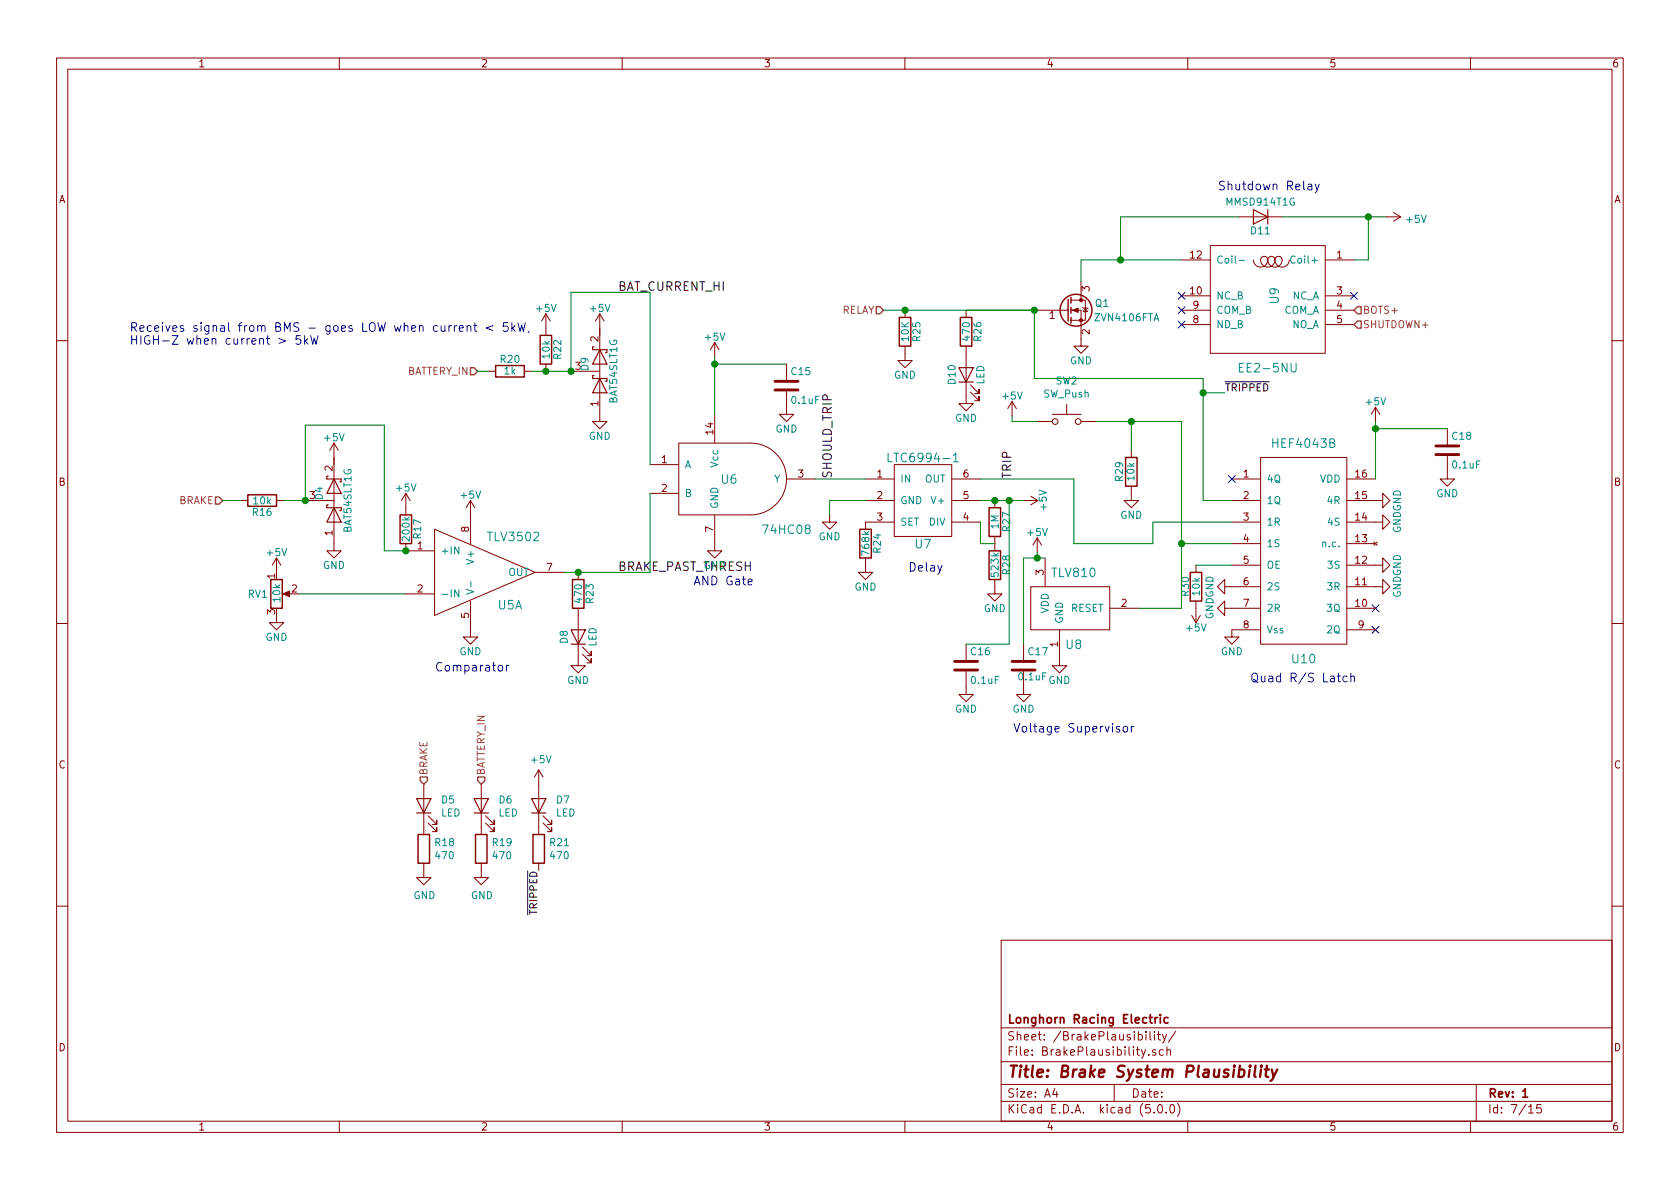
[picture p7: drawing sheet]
<svg xmlns="http://www.w3.org/2000/svg" width="297mm" height="210mm" viewBox="0 0 297 210" stroke-linecap="round" stroke-linejoin="round" font-family="sans-serif">
<g fill="none" stroke="#840000" stroke-width=".18">
<path d="M10 10.3h277v189.9h-277zM12 12.2h273v186.1h-273zM60 10.3v1.9M110 10.3v1.9M160 10.3v1.9M210 10.3v1.9M260 10.3v1.9M219.1 38.3h7.6M245.1 38.3h2.5M246.4 37.6l1.2 .7M247.6 38.3l-1.2 .8M96.5 55.5v3.8"/>
<path d="M96.5 55.5l-.7 1.3M96.5 55.5l.8 1.3M106 55.5v19h1.3l-1.3 1.3-1.2-1.3h1.2M106 55.5l-.7 1.3M106 55.5l.8 1.3M160 54.9v1.2M170.8 54.9v1.2M183.5 54.9h5.1M188.6 54.9h.2M189.4 54.9h1.7v6.3h1.3l-1.3 1.3-1.2-1.3h1.2M189.4 53.1h1.7M191.1 53.1h.8v3.5h-2.5"/>
<path d="M191.1 49.8v3.3M191.4 54.4l.1 .1h.8l.1 .1M191.9 54.5l.4 .6h-.8zM208.9 46h5.1M208.9 52.3h5.1M208.9 54.9h5.1M208.9 57.4h5.1M214 43.4h20.3v19.1h-20.3zM221.6 46a1.27 1.27 0 0 0 1.3 1.2 1.27 1.27 0 0 0 1.3-1.2M224.2 46a.68 .68 0 0 0-1-.6 .68 .68 0 0 0-.2 1.1 1.27 1.27 0 0 0 1.4 .7 1.27 1.27 0 0 0 1-1.2M224.2 46a.63 .63 0 0 1 .6-.7 .63 .63 0 0 1 .6 .7M224.2 46a1.24 1.24 0 0 0 1.4 1.2 1.24 1.24 0 0 0 .9-1.7 .65 .65 0 0 0-.7-.1 .65 .65 0 0 0-.4 .6"/>
<path d="M225.4 46a1.27 1.27 0 0 0 1.3 1.2 1.27 1.27 0 0 0 1.3-1.2M234.3 46h5.1M234.3 52.3h5.1M234.3 54.9h5.1M234.3 57.4h5.1M10 60.2h2M59.1 78.4v19h1.2l-1.2 1.3-1.3-1.3h1.3M59.1 78.4l-.8 1.2M59.1 78.4l.7 1.2M86.4 65.7h1.2M92.7 65.7h1.3M96.5 64.4v1.3"/>
<path d="M101 65.7h5M120 78.4h12.7a6.3 6.3 0 0 1 6.4 6.3 6.3 6.3 0 0 1-6.4 6.4h-12.7zM126.4 60.6v2.5M126.4 73.3v5.1M126.4 60.6l-.8 1.2M126.4 60.6l.7 1.2M139.1 69.2v4.1h1.2l-1.2 1.2-1.3-1.2h1.3M139.1 64.4v2.8M160 61.2v2.5h1.3l-1.3 1.3-1.3-1.3h1.3M170.8 61.2v10.2h1.3l-1.3 1.2-1.3-1.2h1.3M171.6 69.3l1.5 1.6v-.8v.8h-.8M171.6 68.1l1.5 1.5v-.8v.8h-.8"/>
<path d="M178.9 71l-.7 1.3M178.9 71v2.5M178.9 71l.8 1.3M183.5 74.5h2.6M186.1 73.3h5M188.6 71.5v1.8M191.1 74.5h2.6M200 79.6v1.3M243.2 72l-.8 1.3M243.2 72v2.5M243.2 72l.8 1.3M255.9 75.8v2.8"/>
<path d="M285 60.2h2M42.5 88.5h1.3M48.9 88.5h1.3M48.9 98.7l-.8 1.2M48.9 98.7v2.5M48.9 98.7l.8 1.2M54 88.5h5.1M71.8 87.2v3.9M71.8 96.1v1.3h5M71.8 87.2l-.8 1.3M71.8 87.2l.7 1.3M76.8 93.6l17.8 7.6-17.8 7.6z"/>
<path d="M83.2 88.5l-.8 1.3M83.2 88.5v7.6M83.2 88.5l.7 1.3M114.9 82.2h5.1M114.9 87.2h5.1M126.4 91.1v6.3h1.2l-1.2 1.3-1.3-1.3h1.3M139.1 84.7h5M146.7 91.1v1.2h1.3l-1.3 1.3-1.3-1.3h1.3M153 98.7v2.5h1.3l-1.3 1.3-1.2-1.3h1.2M153 84.7h5.1M153 88.5h5.1M158.1 82.2h10.2v12.7h-10.2z"/>
<path d="M158.1 92.3h-5.1v1.3M168.3 84.7h5.1M168.3 88.5h5.1M168.3 92.3h5.1M175.9 88.5v1.3M175.9 94.9v2.5M181 88.5h2.5M182.2 87.8l1.3 .7M183.4 95.1l-.8 1.3M183.4 95.1v2.6M183.4 95.1l.7 1.3M183.5 88.5l-1.3 .8"/>
<path d="M184.8 98.7v5.1M200 86v2.5h1.3l-1.3 1.3-1.2-1.3h1.2M211.5 99.9v1.3M217.8 84.7h5.1M217.8 88.5h5.1M217.8 92.3h5.1M217.8 99.9h5.1M217.8 96.1h5.1M222.9 80.9h15.2v33h-15.2zM238.1 99.9h6.4v-1.2l1.2 1.2-1.2 1.3v-1.3M238.1 88.5h6.4v-1.3l1.2 1.3-1.2 1.3v-1.3M238.1 92.3h6.4v-1.2l1.2 1.2-1.2 1.3v-1.3"/>
<path d="M238.1 84.7h5.1M238.1 96.1h5.1M242.9 95.8l.6 .6M243.5 95.8l-.6 .6M255.9 80.6v4.1h1.3l-1.3 1.3-1.3-1.3h1.3M10 110.3h2M48.9 108.8v1.3h1.3l-1.3 1.3-1.3-1.3h1.3M50.4 105h1M71.8 105h5M83.2 106.3v6.3h1.3l-1.3 1.3-1.3-1.3h1.3M94.6 101.2h5.1M102.2 107.6v10.1h1.3l-1.3 1.3-1.2-1.3h1.2"/>
<path d="M102.2 101.2v1.3M103 115.7l1.5 1.5v-.7v.7h-.7M103 114.4l1.5 1.5v-.7v.7h-.7M170.8 118.7v4.1h1.3l-1.3 1.3-1.3-1.3h1.3M170.8 113.9v2.8M175.9 102.5v2.5h1.3l-1.3 1.3-1.3-1.3h1.3M181 118.7v4.1h1.2l-1.2 1.3-1.3-1.3h1.3M181 113.9v2.8M182.2 103.8h14v7.6h-14zM187.3 111.4v6.3h1.3l-1.3 1.3-1.2-1.3h1.2M196.2 107.6h5.1M210.7 108.8l.8 1.3"/>
<path d="M211.5 106.3v3.8M212.2 108.8l-.7 1.3M216.5 107.6v-1.3l-1.2 1.3 1.2 1.2v-1.2h6.4M216.5 103.8v-1.3l-1.2 1.3 1.2 1.2v-1.2h6.4M222.9 111.4h-5.1v1.2h1.3l-1.3 1.3-1.3-1.3h1.3M238.1 103.8h6.4v-1.3l1.2 1.3-1.2 1.2v-1.2M238.1 107.6h5.1M238.1 111.4h5.1M285 110.3h2M74.9 138.7v8.9M85.1 138.7v8.9M95.2 136.1l-.7 1.3"/>
<path d="M95.2 136.1v11.5M95.2 136.1l.8 1.3M74.9 152.6v2.6h1.3l-1.3 1.3-1.2-1.3h1.2M75.7 145.5l1.5 1.6v-.8v.8h-.7M75.7 144.3l1.5 1.5v-.8v.8h-.7M85.1 152.6v2.6h1.3l-1.3 1.3-1.3-1.3h1.3M85.9 145.5l1.5 1.6v-.8v.8h-.8M85.9 144.3l1.5 1.5v-.8v.8h-.8M95.2 152.6v1.3M96 145.5l1.5 1.6v-.8v.8h-.7M96 144.3l1.5 1.5v-.8v.8h-.7M10 160.2h2"/>
<path d="M177 166.3h108v32h-108zM285 160.2h2M60 198.3v1.9M110 198.3v1.9M160 198.3v1.9M177 194.8h108M177 191.8h108M177 187.8h108M177 181.8h108M186.5 192.5l-.4 1h1M186.8 193v1M197 191.8v3"/>
<path d="M201.3 183l.4-.1 .3 .3-.1 .6-.2 .1-.4-.1M202.5 185.6l-.4 1.4-.3 .1M202.6 182.4v.2M202.6 182.9v1M203.1 186.5v.1M203.3 182.4v1.3l.3 .2M204 196.7v.1M204.1 182.4v.2M204.1 182.9v1M204.3 185.7l-.3-.1-.2 .2v.2l.5 .2v.3h-.5M204.6 182.9h.6M204.8 195.5l.4-.2a.94 .94 0 0 1 0 1.5 .79 .79 0 0 1-.4-1.3z"/>
<path d="M204.8 182.4v1.3l.4 .2M205.5 182.9l.4 1M205.7 185.7l-.4-.1-.3 .3 .1 .6h.6M206.2 196.7v.1M206.2 182.9l-.4 1.4-.3 .1M206.3 185.7l.3-.1 .3 .1 .1 .9M206.3 185.1v1.5M207 195.4l.3-.1a.94 .94 0 0 1 0 1.5 .82 .82 0 0 1-.3-1.4zM207.9 182.3l-1.3 2M208.2 195.1a1.71 1.71 0 0 1 0 2.3M210 198.3v1.9M260 198.3v1.9"/>
<path d="M261 191.8v6.5M270.3 195.8l.4-.5v1.5M270.3 196.8h.8M272.5 195.3h-.7l-.1 .7 .2-.1 .5 .1 .1 .2v.5l-.2 .1-.6-.1"/>
<circle cx="186.6" cy="74.5" r=".51"/>
<circle cx="190.6" cy="74.5" r=".51"/>
</g>
<path d="M204.2 179.9v1M204.7 179.9l-.3 .1-.2 .2M205.2 179.4v.2M205.2 179.9v1M206.5 180l-.4-.1-.3 .3 .1 .6 .2 .1 .4-.1M269.2 193l.5-.5v1.5M269.2 194h.9" fill="none" stroke="#840000" stroke-width=".3"/>
<path d="M221 189.1l-.2 1.3M221 188.4v.2l.1-.1-.1-.1v.2M222 188.4l-.2 1.8 .2 .2M223 189.1l-.2 1.3M223 188.4v.2l.1-.1-.1-.1v.2M223.6 189.1h.8M224 188.4l-.2 1.8 .1 .1 .3 .1M224.9 189.1l.3 1.3M225.8 189.1l-.9 1.8-.3 .2" fill="none" stroke="#840000" stroke-width=".41"/>
<path d="M219.1 46h.9M229 45.4a.6 .6 0 0 0-.9 .4 .6 .6 0 0 0 .6 .7l.3-.1M157 80.1v1.6h.7M168.6 80.6l.4-.5v1.6M168.6 81.7h.8M81.1 104.3v1.3l-.7-1.3v1.3M82.5 104.2l1.2 .4-1.2 .5M83.3 102.8v1" fill="none" stroke="#008484" stroke-width=".18"/>
<g fill="none" stroke="#840000" stroke-width=".25">
<path d="M95.5 59.3h2v5.1h-2zM159 56.1h2v5.1h-2zM169.8 56.1h2v5.1h-2zM188.8 53v3.8M189.4 52.6v1M189.4 54.4v1M189.4 56.1v1M87.6 64.6h5.1v2.1h-5.1zM43.8 87.5h5.1v2h-5.1zM70.7 91.1h2.1v5h-2.1zM152 93.6h2.1v5.1h-2.1zM174.9 97.4h2v5.1h-2z"/>
<path d="M174.9 89.8h2v5.1h-2zM199 80.9h2v5.1h-2zM47.9 102.5h2v5.1h-2zM101.2 102.5h2.1v5.1h-2.1zM210.4 101.2h2.1v5.1h-2.1zM73.9 147.6h2v5h-2zM84.1 147.6h2v5h-2zM94.2 147.6h2.1v5h-2.1z"/>
<circle cx="190.2" cy="54.9" r="2.82"/>
</g>
<g fill="none" stroke="#000084" stroke-width=".18">
<path d="M208.3 51.7l1.2 1.2M208.3 56.8l1.2 1.2M208.3 54.2l1.2 1.3M209.5 51.7l-1.2 1.2M209.5 56.8l-1.2 1.2M209.5 54.2l-1.2 1.3M238.8 51.7l1.2 1.2M240 51.7l-1.2 1.2M217.2 84.1l1.2 1.2M218.4 84.1l-1.2 1.2M242.6 107l1.2 1.2M242.6 110.8l1.2 1.2"/>
<path d="M243.8 107l-1.2 1.2M243.8 110.8l-1.2 1.2"/>
</g>
<g fill="#840000" stroke="#840000" stroke-width=".18">
<path d="M50 105l1.2-.5v1z"/>
<path d="M189.6 54.9l1-.4v.7z"/>
<circle cx="191.1" cy="56.6" r=".28"/>
<circle cx="191.1" cy="53.1" r=".28"/>
</g>
<g fill="none" stroke="#840000" stroke-width=".2">
<path d="M221.6 37.1l2.6 1.2-2.6 1.3zM224.2 37.1v2.5M105 66.4h-.2v.5h2.5v.5h-.2M105 61.3h-.2v.5h2.5v.6h-.2M106 66.9l1.3 2.6h-2.5zM106 61.8l1.3 2.6h-2.5zM169.5 65h2.6l-1.3 2.6zM169.5 67.6h2.6M58 89.3h-.2v.5h2.5v.5h-.2M58 84.2h-.2v.5h2.5v.5h-.2M59.1 89.8l1.2 2.5h-2.5zM59.1 84.7l1.2 2.5h-2.5z"/>
<path d="M101 111.4h2.5l-1.3 2.5zM101 113.9h2.5M73.7 141.2h2.5l-1.3 2.6zM73.7 143.8h2.5M83.8 141.2h2.6l-1.3 2.6zM83.8 143.8h2.6M94 141.2h2.5l-1.3 2.6zM94 143.8h2.5"/>
</g>
<path d="M137 69h4.1M137 67.4h4.1M253.9 78.9h4M253.9 80.4h4M168.8 118.5h4M168.8 117h4M178.9 118.5h4.1M178.9 117h4.1" fill="none" stroke="#840000" stroke-width=".51"/>
<g fill="none" stroke="#0000c2" stroke-width=".18">
<path d="M231.3 32.6h.6l.1 1M232 32.9l-.6 .1a.3 .3 0 0 0-.2 .3 .3 .3 0 0 0 .2 .3l.6-.1M232.5 32.6l.4 1M233.2 32.6l-.5 1.3-.2 .2M49.3 59.9l1.2 .4-1.2 .4M53.1 59.4h-.7l-.1 .7 .2-.2 .5 .1 .2 .2-.1 .5-.2 .2h-.4l-.2-.2M53.8 59.4v1.5M54.4 59.9l-.6 .5M54.9 59.4l.4 1.5 .3-1.1 .3 1.1 .3-1.5M80.3 57.6v1M80.8 57.6l-.3 .1-.2 .2M81.2 58.1l.7-.2v-.2l-.5-.1-.2 .2 .1 .7h.6"/>
<path d="M82.6 57.7h.1a.37 .37 0 0 1 .5 .1v.8M82.6 57.6v1M83.7 57.6h.6M83.9 57.1v1.3l.1 .1 .3 .1M87.1 57.6l-1.1 .4 1.1 .4M89.8 57.1h-.8v.7l.2-.1h.5l.1 .2v.5l-.3 .2h-.3l-.2-.2M90.5 57.1v1.5M90.6 58l.5 .6M91.1 57.6l-.6 .6M91.6 57.1l.3 1.5 .3-1.1 .3 1.1 .4-1.5M93.5 58.5l-.1 .3M54 60.3l.4 .6"/>
<path d="M88.1 117.8l.3-.2 .4 .2 .1 .6-.2 .2-.3 .1-.3-.2zM89.5 117.6v1.1M90 117.6l-.3 .1-.2 .2M132.3 102.9l.7-.1-.1-.3-.4-.1-.2 .2v.7h.6M236.4 119.6h.6M236.7 119v1.3l.3 .3M238.2 119.6h-.5l-.2 .1v.7a.48 .48 0 0 0 .7 .1M238.8 119.7l.2-.1h.4l.1 1M238.8 119v1.6M197.9 128.5l-.3-.1-.2 .2v.3l.5 .1v.4h-.5M198.7 128.6l.2-.2 .4 .2 .1 .6-.2 .2-.3 .1-.2-.2zM200 128.4v1.1"/>
<path d="M200.5 128.4l-.3 .1-.2 .2"/>
</g>
<g fill="none" stroke="#008400" stroke-width=".18">
<path d="M219.1 38.3h-21v7.7M226.7 38.3h18.4M241.9 38.3v7.7h-2.5M156.2 54.9h27.3M182.9 54.9v12h29.8v21.6h5.1M208.9 46h-17.8v3.8M84.5 65.7h1.9M94 65.7h7v-14h13.9v30.5M126.4 63.1v10.2M126.4 64.4h12.7M178.9 73.5v1h4.6M193.7 74.5h15.2v33.1h-7.6"/>
<path d="M200 74.5v5.1M212.7 69.5h3.8M243.2 74.5v10.2M243.2 75.8h12.7M39.4 88.5h3.1M50.2 88.5h3.8v-13.3h13.9v22.2h3.9M114.9 87.2v14h-15.2M144.1 84.7h8.9M153 88.5h-6.3v2.6M173.4 84.7h16.5v11.4h13.9v-3.8h14M173.4 88.5h7.6M173.4 92.3v3.8h2.5"/>
<path d="M178.4 88.5v25.4h-7.6M183.4 97.7v1M184.8 98.7h-3.8v15.2M208.9 96.1h8.9M211.5 99.9h6.3M52.7 105h19.1"/>
</g>
<g fill="#008400" stroke="#008400" stroke-width=".25">
<circle cx="175.9" cy="88.5" r=".51"/>
<circle cx="198.1" cy="46" r=".51"/>
<circle cx="200" cy="74.5" r=".51"/>
<circle cx="102.2" cy="101.2" r=".51"/>
<circle cx="126.4" cy="64.4" r=".51"/>
<circle cx="243.2" cy="75.8" r=".51"/>
<circle cx="178.4" cy="88.5" r=".51"/>
<circle cx="208.9" cy="96.1" r=".51"/>
<circle cx="183.4" cy="98.7" r=".51"/>
<circle cx="182.9" cy="54.9" r=".51"/>
<circle cx="96.5" cy="65.7" r=".51"/>
<circle cx="101" cy="65.7" r=".51"/>
<circle cx="54" cy="88.5" r=".51"/>
<circle cx="241.9" cy="38.3" r=".51"/>
<circle cx="212.7" cy="69.5" r=".51"/>
<circle cx="160" cy="54.9" r=".51"/>
<circle cx="71.8" cy="97.4" r=".51"/>
</g>
<path d="M154.9 54.2h.7l.6 .7-.6 .6h-.7zM240 54.2h.7v1.3h-.7l-.6-.6zM240 56.8h.7v1.2h-.7l-.6-.6zM83.2 65h.6l.7 .7-.7 .6h-.6zM38.1 87.9h.6l.7 .6-.7 .6h-.6zM74.3 137.4h1.3v.6l-.7 .7-.6-.7zM84.5 137.4h1.2v.6l-.6 .7-.6-.7z" fill="none" stroke="#848400" stroke-width=".25"/>
<text font-size="2.8" fill="#840000" x="178" y="190.5">Title: Brake System Plausibility</text>
<g font-size="2.1" fill="#0000c2">
<text x="215.3" y="33.6">Shutdown Relay</text>
<text x="22.9" y="58.7">Receives signal from BMS - goes LOW when current &lt; 5kW,</text>
<text x="22.9" y="61">HIGH-Z when current &gt; 5kW</text>
<text x="160.5" y="101.1">Delay</text>
<text x="122.6" y="103.5">AND Gate</text>
<text x="76.8" y="118.7">Comparator</text>
<text x="221" y="120.6">Quad R/S Latch</text>
<text x="179.1" y="129.5">Voltage Supervisor</text>
</g>
<g font-size="2.1">
<text x="109.2" y="51.4">BAT_CURRENT_HI</text>
<text x="147.1" y="84.7" transform="rotate(-90 147.1 84.7)">SHOULD_TRIP</text>
<text x="178.8" y="84.7" transform="rotate(-90 178.8 84.7)">TRIP</text>
<text x="109.2" y="101">BRAKE_PAST_THRESH</text>
</g>
<g font-size="2.1" fill="#008484">
<text x="226.1" y="53.7" transform="rotate(-90 226.1 53.7)">U9</text>
<text x="219.7" y="65.9">EE2-5NU</text>
<text x="157.8" y="81.7">LTC6994-1</text>
<text x="225.3" y="79.2">HEF4043B</text>
<text x="127.6" y="85.5">U6</text>
<text x="86.4" y="95.7">TLV3502</text>
<text x="135.2" y="94.4">74HC08</text>
<text x="161.8" y="97">U7</text>
<text x="88.1" y="107.8">U5A</text>
<text x="186.1" y="102.1">TLV810</text>
<text x="188.5" y="114.8">U8</text>
<text x="228.6" y="117.3">U10</text>
</g>
<g font-size="2.1" fill="#840000">
<text x="178" y="184">Sheet: /BrakePlausibility/</text>
<text x="178" y="181">Longhorn Racing Electric</text>
<text x="178" y="186.7">File: BrakePlausibility.sch</text>
<text x="178" y="196.9">KiCad E.D.A. kicad (5.0.0)</text>
<text x="178" y="194.1">Size: A4</text>
<text x="200" y="194.1">Date:</text>
<text x="263" y="194.1">Rev: 1</text>
<text x="263" y="196.9">Id: 7/15</text>
</g>
<g font-size="1.8" fill="#840000">
<text x="35" y="11.9">1</text>
<text x="85" y="11.9">2</text>
<text x="135" y="11.9">3</text>
<text x="185" y="11.9">4</text>
<text x="235" y="11.9">5</text>
<text x="285" y="11.9">6</text>
<text x="10.4" y="35.9">A</text>
<text x="285.4" y="35.9">A</text>
<text x="210.5" y="45.7">12</text>
<text x="236.4" y="45.7">1</text>
<text x="192.7" y="51.5" transform="rotate(-90 192.7 51.5)">3</text>
<text x="210.5" y="52.1">10</text>
<text x="236.4" y="52.1">3</text>
<text x="185.6" y="56.4">1</text>
<text x="192.7" y="59.2" transform="rotate(-90 192.7 59.2)">2</text>
<text x="211" y="57.1">8</text>
<text x="211" y="54.6">9</text>
<text x="236.4" y="54.6">4</text>
<text x="236.4" y="57.1">5</text>
<text x="101.8" y="65.4">3</text>
<text x="105.8" y="60.4" transform="rotate(-90 105.8 60.4)">2</text>
<text x="105.8" y="71.9" transform="rotate(-90 105.8 71.9)">1</text>
<text x="126.1" y="76.8" transform="rotate(-90 126.1 76.8)">14</text>
<text x="58.8" y="83.3" transform="rotate(-90 58.8 83.3)">2</text>
<text x="117" y="81.9">1</text>
<text x="10.4" y="85.9">B</text>
<text x="54.8" y="88.3">3</text>
<text x="117" y="87">2</text>
<text x="141.1" y="84.4">3</text>
<text x="155.1" y="84.4">1</text>
<text x="155.1" y="88.3">2</text>
<text x="170.3" y="88.3">5</text>
<text x="170.3" y="84.4">6</text>
<text x="219.9" y="84.4">1</text>
<text x="219.9" y="88.3">2</text>
<text x="239.7" y="88.3">15</text>
<text x="239.7" y="84.4">16</text>
<text x="285.4" y="85.9">B</text>
<text x="58.8" y="94.7" transform="rotate(-90 58.8 94.7)">1</text>
<text x="82.9" y="94.1" transform="rotate(-90 82.9 94.1)">8</text>
<text x="126.1" y="94.1" transform="rotate(-90 126.1 94.1)">7</text>
<text x="155.1" y="92.1">3</text>
<text x="170.3" y="92.1">4</text>
<text x="219.9" y="92.1">3</text>
<text x="219.9" y="95.9">4</text>
<text x="239.7" y="95.9">13</text>
<text x="239.7" y="92.1">14</text>
<text x="73.8" y="97.1">1</text>
<text x="96.7" y="101">7</text>
<text x="184.5" y="101.7" transform="rotate(-90 184.5 101.7)">3</text>
<text x="219.9" y="99.7">5</text>
<text x="239.7" y="99.7">12</text>
<text x="48.6" y="102.3" transform="rotate(-90 48.6 102.3)">1</text>
<text x="51.6" y="104.8">2</text>
<text x="73.8" y="104.8">2</text>
<text x="198.3" y="107.3">2</text>
<text x="219.9" y="103.5">6</text>
<text x="219.9" y="107.3">7</text>
<text x="239.7" y="107.3">10</text>
<text x="239.7" y="103.5">11</text>
<text x="48.6" y="108.7" transform="rotate(-90 48.6 108.7)">3</text>
<text x="82.9" y="109.3" transform="rotate(-90 82.9 109.3)">5</text>
<text x="219.9" y="111.1">8</text>
<text x="240.2" y="111.1">9</text>
<text x="187.1" y="114.4" transform="rotate(-90 187.1 114.4)">1</text>
<text x="10.4" y="135.9">C</text>
<text x="285.4" y="135.9">C</text>
<text x="10.4" y="185.9">D</text>
<text x="285.4" y="185.9">D</text>
<text x="35" y="199.9">1</text>
<text x="85" y="199.9">2</text>
<text x="135" y="199.9">3</text>
<text x="185" y="199.9">4</text>
<text x="235" y="199.9">5</text>
<text x="285" y="199.9">6</text>
</g>
<g font-size="1.8" fill="#008484">
<text x="217" y="36.4">MMSD914T1G</text>
<text x="221.2" y="41.4">D11</text>
<text x="248.8" y="39.4">+5V</text>
<text x="215" y="46.6">Coil-</text>
<text x="228.9" y="46.6">Coil+</text>
<text x="215" y="53">NC_B</text>
<text x="228.5" y="53">NC_A</text>
<text x="94.9" y="55.2">+5V</text>
<text x="104.4" y="55.2">+5V</text>
<text x="193.7" y="54.3">Q1</text>
<text x="193.8" y="56.8">ZVN4106FTA</text>
<text x="215" y="58">ND_B</text>
<text x="215" y="55.5">COM_B</text>
<text x="226.9" y="55.5">COM_A</text>
<text x="228.4" y="58">NO_A</text>
<text x="88.5" y="64.2">R20</text>
<text x="97.2" y="63.3" transform="rotate(-90 97.2 63.3)">10k</text>
<text x="99.2" y="63.4" transform="rotate(-90 99.2 63.4)">R22</text>
<text x="104.1" y="65.5" transform="rotate(-90 104.1 65.5)">D9</text>
<text x="124.8" y="60.2">+5V</text>
<text x="160.7" y="60.3" transform="rotate(-90 160.7 60.3)">10K</text>
<text x="162.7" y="60.3" transform="rotate(-90 162.7 60.3)">R25</text>
<text x="171.5" y="60.1" transform="rotate(-90 171.5 60.1)">470</text>
<text x="173.5" y="60.3" transform="rotate(-90 173.5 60.3)">R26</text>
<text x="189.2" y="64.4">GND</text>
<text x="89.2" y="66.2">1k</text>
<text x="109.1" y="71.3" transform="rotate(-90 109.1 71.3)">BAT54SLT1G</text>
<text x="140" y="66.3">C15</text>
<text x="140.1" y="71.4">0.1uF</text>
<text x="158.1" y="67">GND</text>
<text x="169" y="67.9" transform="rotate(-90 169 67.9)">D10</text>
<text x="174" y="68" transform="rotate(-90 174 68)">LED</text>
<text x="177.3" y="70.7">+5V</text>
<text x="184.5" y="70.3">SW_Push</text>
<text x="186.7" y="68">SW2</text>
<text x="241.6" y="71.7">+5V</text>
<text x="104.1" y="77.8">GND</text>
<text x="137.1" y="76.5">GND</text>
<text x="168.9" y="74.6">GND</text>
<text x="256.8" y="77.8">C18</text>
<text x="57.5" y="78">+5V</text>
<text x="121" y="82.8">A</text>
<text x="127" y="82.5" transform="rotate(-90 127 82.5)">Vcc</text>
<text x="256.9" y="82.8">0.1uF</text>
<text x="44.9" y="89.2">10k</text>
<text x="57.1" y="88.4" transform="rotate(-90 57.1 88.4)">D4</text>
<text x="70.2" y="86.9">+5V</text>
<text x="81.6" y="88.2">+5V</text>
<text x="121" y="87.9">B</text>
<text x="136.9" y="85.3">Y</text>
<text x="159.1" y="85.3">IN</text>
<text x="159.1" y="89.1">GND</text>
<text x="163.5" y="85.3">OUT</text>
<text x="165" y="89.1">V+</text>
<text x="198.6" y="85.1" transform="rotate(-90 198.6 85.1)">R29</text>
<text x="200.6" y="84.9" transform="rotate(-90 200.6 84.9)">10k</text>
<text x="223.9" y="85.3">4Q</text>
<text x="223.9" y="89.1">1Q</text>
<text x="233.4" y="85.3">VDD</text>
<text x="234.8" y="89.1">4R</text>
<text x="253.9" y="87.9">GND</text>
<text x="44.7" y="91.2">R16</text>
<text x="62.2" y="94.2" transform="rotate(-90 62.2 94.2)">BAT54SLT1G</text>
<text x="72.4" y="95.5" transform="rotate(-90 72.4 95.5)">200k</text>
<text x="74.5" y="95.2" transform="rotate(-90 74.5 95.2)">R17</text>
<text x="127" y="90" transform="rotate(-90 127 90)">GND</text>
<text x="144.7" y="95.5">GND</text>
<text x="159.1" y="93">SET</text>
<text x="164.3" y="93">DIV</text>
<text x="176.6" y="93.5" transform="rotate(-90 176.6 93.5)">1M</text>
<text x="178.6" y="93.9" transform="rotate(-90 178.6 93.9)">R27</text>
<text x="181.8" y="94.8">+5V</text>
<text x="185.1" y="90.1" transform="rotate(-90 185.1 90.1)">+5V</text>
<text x="198.1" y="91.7">GND</text>
<text x="223.9" y="93">1R</text>
<text x="234.9" y="93">4S</text>
<text x="247.7" y="94.3" transform="rotate(-90 247.7 94.3)">GNDGND</text>
<text x="47.3" y="98.3">+5V</text>
<text x="57.1" y="100.6">GND</text>
<text x="77.9" y="98">+IN</text>
<text x="83.8" y="99.4" transform="rotate(-90 83.8 99.4)">V+</text>
<text x="89.9" y="101.8">OUT</text>
<text x="153.7" y="98.1" transform="rotate(-90 153.7 98.1)">768k</text>
<text x="155.8" y="97.7" transform="rotate(-90 155.8 97.7)">R24</text>
<text x="176.6" y="101.9" transform="rotate(-90 176.6 101.9)">523k</text>
<text x="178.6" y="101.5" transform="rotate(-90 178.6 101.5)">R28</text>
<text x="223.9" y="96.8">1S</text>
<text x="223.9" y="100.6">OE</text>
<text x="234.1" y="96.8">n.c.</text>
<text x="234.9" y="100.6">3S</text>
<text x="43.9" y="105.7">RV1</text>
<text x="49.6" y="106.4" transform="rotate(-90 49.6 106.4)">10k</text>
<text x="77.9" y="105.7">-IN</text>
<text x="102.9" y="106.5" transform="rotate(-90 102.9 106.5)">470</text>
<text x="105" y="106.6" transform="rotate(-90 105 106.6)">R23</text>
<text x="151.1" y="104.4">GND</text>
<text x="210.2" y="105.4" transform="rotate(-90 210.2 105.4)">R30</text>
<text x="212.1" y="105.2" transform="rotate(-90 212.1 105.2)">10k</text>
<text x="223.9" y="104.4">2S</text>
<text x="234.8" y="104.4">3R</text>
<text x="247.7" y="105.7" transform="rotate(-90 247.7 105.7)">GNDGND</text>
<text x="46.9" y="113.3">GND</text>
<text x="100.4" y="113.8" transform="rotate(-90 100.4 113.8)">D8</text>
<text x="173.9" y="108.2">GND</text>
<text x="185.4" y="108.5" transform="rotate(-90 185.4 108.5)">VDD</text>
<text x="188" y="110.4" transform="rotate(-90 188 110.4)">GND</text>
<text x="189.3" y="108.2">RESET</text>
<text x="209.9" y="111.7">+5V</text>
<text x="214.6" y="109.5" transform="rotate(-90 214.6 109.5)">GNDGND</text>
<text x="223.9" y="108.2">2R</text>
<text x="223.9" y="112">Vss</text>
<text x="234.7" y="108.2">3Q</text>
<text x="234.7" y="112">2Q</text>
<text x="81.2" y="115.9">GND</text>
<text x="105.5" y="114.4" transform="rotate(-90 105.5 114.4)">LED</text>
<text x="171.7" y="115.9">C16</text>
<text x="181.9" y="115.9">C17</text>
<text x="215.8" y="115.9">GND</text>
<text x="100.3" y="120.9">GND</text>
<text x="171.8" y="120.9">0.1uF</text>
<text x="180.2" y="120.3">0.1uF</text>
<text x="185.4" y="120.9">GND</text>
<text x="168.9" y="126">GND</text>
<text x="179" y="126">GND</text>
<text x="94" y="135">+5V</text>
<text x="78.1" y="142.1">D5</text>
<text x="88.3" y="142.1">D6</text>
<text x="98.4" y="142.1">D7</text>
<text x="77" y="149.6">R18</text>
<text x="78" y="144.4">LED</text>
<text x="87.1" y="149.6">R19</text>
<text x="88.1" y="144.4">LED</text>
<text x="97.3" y="149.6">R21</text>
<text x="98.3" y="144.4">LED</text>
<text x="77.1" y="151.9">470</text>
<text x="87.3" y="151.9">470</text>
<text x="97.4" y="151.9">470</text>
<text x="73.1" y="159">GND</text>
<text x="83.3" y="159">GND</text>
</g>
<g font-size="1.8" fill="#848400">
<text x="148.7" y="55.5">RELAY</text>
<text x="240.9" y="55.5">BOTS+</text>
<text x="240.9" y="58">SHUTDOWN+</text>
<text x="71.8" y="66.3">BATTERY_IN</text>
<text x="31.5" y="89.1">BRAKE</text>
<text x="75.6" y="137.2" transform="rotate(-90 75.6 137.2)">BRAKE</text>
<text x="85.7" y="137.2" transform="rotate(-90 85.7 137.2)">BATTERY_IN</text>
</g>
<g font-size="1.8">
<text x="216.5" y="69.2">TRIPPED</text>
<text x="124.4" y="100.6">GND</text>
<text x="95" y="161.6" transform="rotate(-90 95 161.6)">TRIPPED</text>
</g>
</svg>
